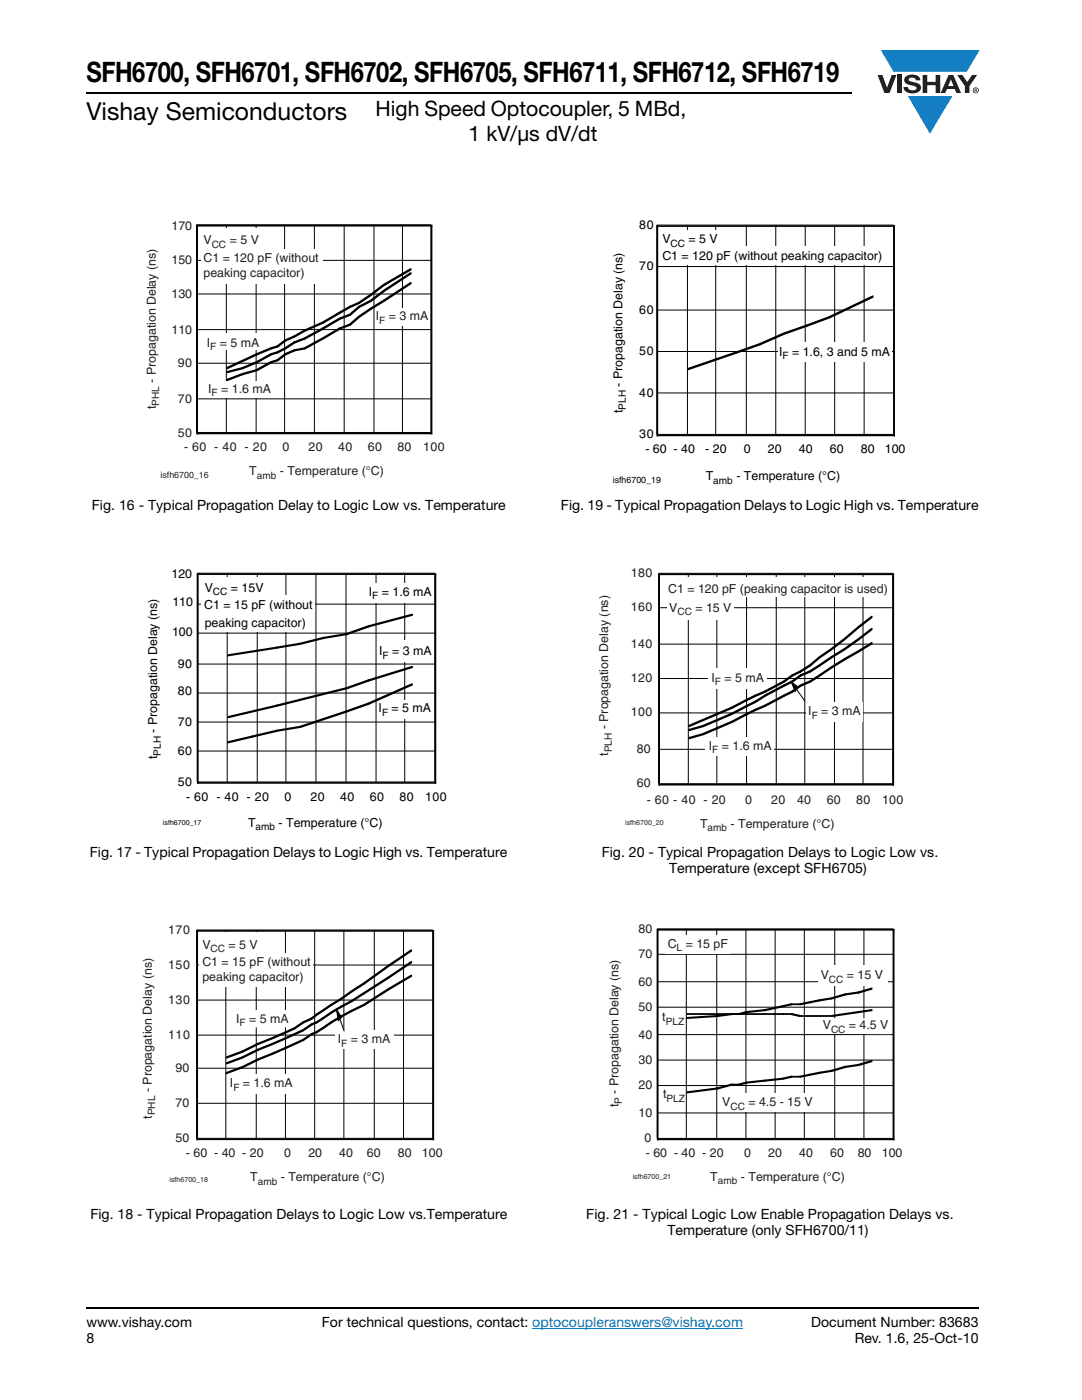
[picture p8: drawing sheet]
<svg xmlns="http://www.w3.org/2000/svg" width="216mm" height="279mm" viewBox="0 0 216 279" stroke-linecap="round" stroke-linejoin="round" font-family="sans-serif">
<g fill="#147fc3">
<path d="M175.8 10h19.7l-2.6 4.3h-1.1h-13.5z"/>
<path d="M181.2 19.2h8.8l-4.4 7.5z"/>
</g>
<g fill="#231f20">
<path d="M175.1 15h1l.9 2.5 .9-2.5h1l-1.4 3.6h-1z"/>
<path d="M179 15h.9v3.6h-.9z"/>
<path d="M180.8 15.3a2.1 2.1 0 0 1 2.7 .3l.1 .4h-.8a.79 .79 0 0 0-.7-.5 .79 .79 0 0 0-.8 .4l.2 .3 1 .2a1.08 1.08 0 0 1 1.3 1 1.08 1.08 0 0 1-1.1 1.2 1.73 1.73 0 0 1-2.4-1.2h.9a.96 .96 0 0 0 .8 .6 .96 .96 0 0 0 .9-.4 1.31 1.31 0 0 0-1.2-.6 1.03 1.03 0 0 1-1.1-.6 1.03 1.03 0 0 1 .2-1.1z"/>
<path d="M184.1 15h.9v1.3h1.7v-1.3h.9v3.6h-.9v-1.6h-1.7v1.6h-.9z"/>
<path d="M191 15h1l1 1.4 1-1.4h1l-1.6 2.2v1.4h-.9v-1.4z"/>
<path d="M189.7 15.9l.6 1.3h-1.1zM189.3 15l-1.6 3.6h.9l.4-.8h1.5l.3 .8h1l-1.6-3.6z"/>
<path d="M194.2 18a.5 .5 0 0 1 1 0 .5 .5 0 0 1-1 0zM194.1 18a.6 .6 0 0 0 1.2 0 .6 .6 0 0 0-1.2 0z"/>
<path d="M194.6 17.8h.2v.2h-.2zM194.5 17.7v.7h.1v-.3l.4 .3-.2-.3 .2-.2-.1-.2z"/>
</g>
<path d="M106.2 265.1h42.1" fill="none" stroke="#007ec4" stroke-width=".2"/>
<path d="M17.3 18.6h152.7M17.3 261h178" fill="none" stroke="#000" stroke-width=".36"/>
<g fill="#fff">
<path d="M29 43.8h60.5v52.3h-60.5z"/>
<path d="M39.2 44.9h46.8v41.4h-46.8z"/>
</g>
<g fill="none" stroke="#000" stroke-width=".2">
<path d="M39.2 52h46.8M39.2 58.7h46.8M39.2 44.9h46.8v41.4h-46.8zM45.2 44.9v41.4M51.1 44.9v41.4M56.8 44.9v41.4M62.7 44.9v41.4M68.7 44.9v41.4M74.6 44.9v41.4M80.3 44.9v41.4M39.2 65.8h46.8M39.2 72.5h46.8"/>
<path d="M39.2 79.6h46.8"/>
</g>
<path d="M39.2 45h47M39.3 44.9v41.8M86.1 44.9v41.8M39.2 86.5h47" fill="none" stroke="#000" stroke-width=".32"/>
<g fill="#000">
<path d="M71.5 61l2.3-1.1h.3v.4l-2.3 1.1h-.3z" fill-rule="evenodd"/>
<path d="M71.5 60.2l2.3-1.5h.3v.4l-2.3 1.5h-.3z" fill-rule="evenodd"/>
<path d="M73.8 61.4l2.6-1.5h.3v.4l-2.6 1.5h-.3z" fill-rule="evenodd"/>
<path d="M73.8 59.9l2.6-2h.3v.4l-2.6 2h-.3z" fill-rule="evenodd"/>
<path d="M73.8 58.7l2.6-2h.3v.4l-2.6 2h-.3z" fill-rule="evenodd"/>
<path d="M76.4 59.9l5.5-3.6h.2v.4l-5.4 3.6h-.3z" fill-rule="evenodd"/>
<path d="M76.4 57.9l5.5-3.6h.2v.4l-5.4 3.6h-.3z" fill-rule="evenodd"/>
<path d="M76.4 56.7l5.5-3.2h.2v.4l-5.4 3.2h-.3z" fill-rule="evenodd"/>
<path d="M45.2 75.6l3.3-1.1v.4l-3.1 1.1h-.2z" fill-rule="evenodd"/>
<path d="M45.2 74.1l3.3-.8v.4l-3.1 .8h-.2z" fill-rule="evenodd"/>
<path d="M48.3 74.5l3.1-.8v.4l-2.9 .8h-.2z" fill-rule="evenodd"/>
<path d="M48.3 73.3l3.1-1.2v.4l-2.9 1.2h-.2z" fill-rule="evenodd"/>
<path d="M45.2 73.3l5.9-2.8h.3v.4l-6 2.8h-.2z" fill-rule="evenodd"/>
<path d="M51.1 73.7l2.8-1.6h.3v.4l-2.8 1.6h-.3z" fill-rule="evenodd"/>
<path d="M51.1 72.1l2.8-1.6h.3v.4l-2.8 1.6h-.3z" fill-rule="evenodd"/>
<path d="M51.1 70.5l3.1-1.2v.4l-2.8 1.2h-.3z" fill-rule="evenodd"/>
<path d="M53.9 72.1l1.6-.4v.4l-1.3 .4h-.3z" fill-rule="evenodd"/>
<path d="M53.9 70.5l1.6-.4v.4l-1.3 .4h-.3z" fill-rule="evenodd"/>
<path d="M53.9 69.3l1.6-.4v.4l-1.3 .4h-.3z" fill-rule="evenodd"/>
<path d="M55.2 71.7l1.6-1.2h.2v.4l-1.5 1.2h-.3z" fill-rule="evenodd"/>
<path d="M55.2 70.1l1.6-.8h.2v.4l-1.5 .8h-.3z" fill-rule="evenodd"/>
<path d="M55.2 68.9l1.6-1.1h.2v.3l-1.5 1.2h-.3z" fill-rule="evenodd"/>
<path d="M56.8 70.5l2.1-.8v.4l-1.9 .8h-.2z" fill-rule="evenodd"/>
<path d="M56.8 69.3l1.8-1.2h.3v.4l-1.9 1.2h-.2z" fill-rule="evenodd"/>
<path d="M56.8 67.8l2.1-.8v.4l-1.9 .7h-.2z" fill-rule="evenodd"/>
<path d="M58.6 69.7l2.3-.4v.4l-2 .4h-.3z" fill-rule="evenodd"/>
<path d="M58.6 68.1l2.3-.7v.4l-2 .7h-.3z" fill-rule="evenodd"/>
<path d="M58.6 67l2.1-1.2h.2v.4l-2 1.2h-.3z" fill-rule="evenodd"/>
<path d="M60.7 69.3l3.6-1.9h.2v.4l-3.6 1.9h-.2z" fill-rule="evenodd"/>
<path d="M60.7 67.4l3.6-2h.2v.4l-3.6 2h-.2z" fill-rule="evenodd"/>
<path d="M60.7 65.8l3.8-1.6v.4l-3.6 1.6h-.2z" fill-rule="evenodd"/>
<path d="M64.3 67.4l3.3-2h.3v.4l-3.4 2h-.2z" fill-rule="evenodd"/>
<path d="M64.3 65.4l3.3-2h.3v.4l-3.4 2h-.2z" fill-rule="evenodd"/>
<path d="M64.3 64.2l3.3-2h.3v.4l-3.4 2h-.2z" fill-rule="evenodd"/>
<path d="M67.6 65.4l2.4-.8v.4l-2.1 .8h-.3z" fill-rule="evenodd"/>
<path d="M67.6 63.4l2.4-.8v.4l-2.1 .8h-.3z" fill-rule="evenodd"/>
<path d="M67.6 62.2l2.1-1.2h.3v.4l-2.1 1.2h-.3z" fill-rule="evenodd"/>
<path d="M69.7 64.6l1.8-1.6h.3v.4l-1.8 1.6h-.3z" fill-rule="evenodd"/>
<path d="M69.7 62.6l1.8-1.6h.3v.4l-1.8 1.6h-.3z" fill-rule="evenodd"/>
<path d="M69.7 61l2.1-.7v.3l-1.8 .8h-.3z" fill-rule="evenodd"/>
<path d="M71.5 63l2.3-1.6h.3v.4l-2.3 1.6h-.3z" fill-rule="evenodd"/>
</g>
<g fill="#fff">
<path d="M39.8 45.6h13.3v4.2h-13.3z"/>
<path d="M40.1 49.8h24.3v6.9h-24.3z"/>
<path d="M40.8 66.5h11.2v3.3h-11.2z"/>
<path d="M41.8 76h11.2v3.4h-11.2z"/>
<path d="M74.9 61.5h10.6v3.5h-10.6z"/>
<path d="M29.3 113.2h60.6v53h-60.6z"/>
<path d="M39.3 114.4h47.5v41.7h-47.5z"/>
</g>
<g fill="none" stroke="#000" stroke-width=".2">
<path d="M39.3 114.4h47.5v41.7h-47.5zM45.3 114.4v41.7M51.3 114.4v41.7M57.1 114.4v41.7M63 114.4v41.7M69 114.4v41.7M75 114.4v41.7M80.8 114.4v41.7M39.3 120.6h47.5M39.3 126.4h47.5M39.3 132.5h47.5M39.3 138.3h47.5"/>
<path d="M39.3 144.1h47.5M39.3 149.9h47.5"/>
</g>
<path d="M39.3 114.6h47.7M39.5 114.4v42M86.9 114.4v42M39.3 156.3h47.7" fill="none" stroke="#000" stroke-width=".32"/>
<g fill="#000">
<path d="M45.3 130.6l10.1-1.5v.3l-9.8 1.6h-.3z" fill-rule="evenodd"/>
<path d="M55.1 129.1l5-.8v.4l-4.7 .7h-.3z" fill-rule="evenodd"/>
<path d="M55.1 140.6l5-1.1v.4l-4.7 1.1h-.3z" fill-rule="evenodd"/>
<path d="M59.8 128.3l4.9-1.2v.4l-4.6 1.2h-.3z" fill-rule="evenodd"/>
<path d="M59.8 139.5l4.9-1.2v.4l-4.6 1.2h-.3z" fill-rule="evenodd"/>
<path d="M64.4 127.1l4.9-.7v.3l-4.6 .8h-.3z" fill-rule="evenodd"/>
<path d="M64.4 138.3l4.9-1.1v.3l-4.6 1.2h-.3z" fill-rule="evenodd"/>
<path d="M69 126.4l4.7-1.6v.4l-4.4 1.5h-.3z" fill-rule="evenodd"/>
<path d="M69 137.2l4.7-1.6v.4l-4.4 1.5h-.3z" fill-rule="evenodd"/>
<path d="M73.4 140.2l4.4-1.9h.2v.4l-4.3 1.9h-.3z" fill-rule="evenodd"/>
<path d="M73.4 124.8l9-2.3v.4l-8.7 2.3h-.3z" fill-rule="evenodd"/>
<path d="M73.4 135.6l9-2.7v.4l-8.7 2.7h-.3z" fill-rule="evenodd"/>
<path d="M77.8 138.3l4.3-1.9h.3v.4l-4.4 1.9h-.2z" fill-rule="evenodd"/>
<path d="M45.3 148l5.2-1.2v.4l-4.9 1.1h-.3z" fill-rule="evenodd"/>
<path d="M45.3 142.9l10.1-2.3v.4l-9.8 2.3h-.3z" fill-rule="evenodd"/>
<path d="M50.2 146.8l5.2-1.2v.4l-4.9 1.2h-.3z" fill-rule="evenodd"/>
<path d="M55.1 145.6l5-.7v.4l-4.7 .7h-.3z" fill-rule="evenodd"/>
<path d="M59.8 144.9l4.9-1.6v.4l-4.6 1.6h-.3z" fill-rule="evenodd"/>
<path d="M64.4 143.3l4.9-1.5v.4l-4.6 1.5h-.3z" fill-rule="evenodd"/>
<path d="M69 141.8l4.7-1.6v.4l-4.4 1.6h-.3z" fill-rule="evenodd"/>
</g>
<g fill="#fff">
<path d="M40.7 115.2h12.3v4h-12.3z"/>
<path d="M40.2 118.8h22.5v7.2h-22.5z"/>
<path d="M74.3 116.3h12v3.9h-12z"/>
<path d="M75.8 127.9h10.1v4.2h-10.1z"/>
<path d="M77.5 139.7h8.2v3.7h-8.2z"/>
<path d="M28.2 184.3h60.8v52.7h-60.8z"/>
<path d="M39.2 185.6h47.1v41.6h-47.1z"/>
</g>
<g fill="none" stroke="#000" stroke-width=".2">
<path d="M39.2 192.6h47.1M39.2 199.6h47.1M39.2 185.6h47.1v41.6h-47.1zM45.1 185.6v41.6M51.1 185.6v41.6M57 185.6v41.6M62.8 185.6v41.6M68.6 185.6v41.6M74.7 185.6v41.6M80.5 185.6v41.6M39.2 206.6h47.1M39.2 213.2h47.1"/>
<path d="M39.2 220.2h47.1"/>
</g>
<path d="M39.2 185.8h47.4M39.4 185.6v42M86.5 185.6v42M39.2 227.4h47.4" fill="none" stroke="#000" stroke-width=".32"/>
<g fill="#000">
<path d="M65.9 200.4l2-1.2h.2v.4l-1.9 1.2h-.3z" fill-rule="evenodd"/>
<path d="M67.9 200.8l2.2-1.2h.2v.4l-2.2 1.1h-.2z" fill-rule="evenodd"/>
<path d="M67.9 199.2l2.2-1.6h.2v.4l-2.2 1.6h-.2z" fill-rule="evenodd"/>
<path d="M70.1 199.6l2.4-1.6h.2v.4l-2.4 1.6h-.2z" fill-rule="evenodd"/>
<path d="M70.1 197.6l2.4-1.5h.2v.4l-2.4 1.5h-.2z" fill-rule="evenodd"/>
<path d="M72.5 200.4l4.9-3.1h.2v.3l-4.9 3.2h-.2z" fill-rule="evenodd"/>
<path d="M72.5 198l4.9-3.1h.2v.4l-4.9 3.1h-.2z" fill-rule="evenodd"/>
<path d="M72.5 196.1l4.9-3.5h.2v.4l-4.9 3.5h-.2z" fill-rule="evenodd"/>
<path d="M77.4 197.3l4.6-2.8h.2v.4l-4.6 2.7h-.2z" fill-rule="evenodd"/>
<path d="M77.4 194.9l4.6-3.1h.2v.4l-4.6 3.1h-.2z" fill-rule="evenodd"/>
<path d="M77.4 192.6l4.6-3.1h.2v.4l-4.6 3.1h-.2z" fill-rule="evenodd"/>
<path d="M45.1 214l3.4-1.2v.4l-3.2 1.2h-.2z" fill-rule="evenodd"/>
<path d="M45.1 212l3.4-1.1v.3l-3.2 1.2h-.2z" fill-rule="evenodd"/>
<path d="M45.1 210.9l3.4-1.2v.4l-3.2 1.1h-.2z" fill-rule="evenodd"/>
<path d="M48.2 212.8l3.2-1.6h.2v.4l-3.1 1.6h-.3z" fill-rule="evenodd"/>
<path d="M48.2 210.9l3.2-1.6h.2v.4l-3.1 1.5h-.3z" fill-rule="evenodd"/>
<path d="M48.2 209.7l3.2-1.6h.2v.4l-3.1 1.6h-.3z" fill-rule="evenodd"/>
<path d="M51.4 211.2l3.1-1.1v.4l-2.9 1.1h-.2z" fill-rule="evenodd"/>
<path d="M51.4 209.3l3.1-1.2v.4l-2.9 1.2h-.2z" fill-rule="evenodd"/>
<path d="M51.4 208.1l3.1-1.1v.4l-2.9 1.1h-.2z" fill-rule="evenodd"/>
<path d="M54.3 210.1l2.9-1.2v.4l-2.7 1.2h-.2z" fill-rule="evenodd"/>
<path d="M54.3 208.1l2.9-1.1v.4l-2.7 1.1h-.2z" fill-rule="evenodd"/>
<path d="M54.3 207l2.9-1.2v.4l-2.7 1.2h-.2z" fill-rule="evenodd"/>
<path d="M57 208.9l1.9-.8v.4l-1.7 .8h-.2z" fill-rule="evenodd"/>
<path d="M57 207l1.9-.8v.4l-1.7 .8h-.2z" fill-rule="evenodd"/>
<path d="M57 205.8l1.9-.8v.4l-1.7 .8h-.2z" fill-rule="evenodd"/>
<path d="M58.7 208.1l1.9-.7v.3l-1.7 .8h-.2z" fill-rule="evenodd"/>
<path d="M58.7 206.2l1.9-.8v.4l-1.7 .8h-.2z" fill-rule="evenodd"/>
<path d="M58.7 205l1.7-1.1h.2v.4l-1.7 1.1h-.2z" fill-rule="evenodd"/>
<path d="M60.4 207.4l1.7-1.2h.2v.4l-1.7 1.1h-.2z" fill-rule="evenodd"/>
<path d="M60.4 205.4l1.7-1.1h.2v.3l-1.7 1.2h-.2z" fill-rule="evenodd"/>
<path d="M60.4 203.9l1.9-.8v.4l-1.7 .7h-.2z" fill-rule="evenodd"/>
<path d="M62.1 206.2l1.2-.4v.4l-1 .4h-.2z" fill-rule="evenodd"/>
<path d="M62.1 204.3l1.2-.4v.4l-1 .3h-.2z" fill-rule="evenodd"/>
<path d="M62.1 203.1l.9-.8h.3v.4l-1 .8h-.2z" fill-rule="evenodd"/>
<path d="M63 205.8l1.2-.8h.3v.4l-1.2 .8h-.3z" fill-rule="evenodd"/>
<path d="M63 203.9l1.2-.8h.3v.4l-1.2 .7h-.3z" fill-rule="evenodd"/>
<path d="M63 202.3l1.2-.8h.3v.4l-1.2 .8h-.3z" fill-rule="evenodd"/>
<path d="M64.2 205l1.7-1.1h.3v.4l-1.7 1.1h-.3z" fill-rule="evenodd"/>
<path d="M64.2 203.1l1.7-1.2h.3v.4l-1.7 1.2h-.3z" fill-rule="evenodd"/>
<path d="M64.2 201.5l1.7-1.1h.3v.4l-1.7 1.1h-.3z" fill-rule="evenodd"/>
<path d="M65.9 203.9l2-1.2h.2v.4l-1.9 1.2h-.3z" fill-rule="evenodd"/>
<path d="M65.9 201.9l2-1.1h.2v.3l-1.9 1.2h-.3z" fill-rule="evenodd"/>
<path d="M67.9 202.7l2.2-1.2h.2v.4l-2.2 1.2h-.2z" fill-rule="evenodd"/>
<path d="M70.1 201.5l2.6-1.1v.4l-2.4 1.1h-.2z" fill-rule="evenodd"/>
</g>
<g fill="#fff">
<path d="M39.7 186h12.2v5.4h-12.2z"/>
<path d="M39.8 190.2h22.7v6.7h-22.7z"/>
<path d="M45.5 214.4h13.2v3.8h-13.2z"/>
<path d="M66.8 205.6h11.7v3.8h-11.7z"/>
</g>
<path d="M46.7 201.6h11.1v3.4h-11.1v.7z" fill-rule="evenodd" fill="#fff"/>
<path d="M67.3 201.8l.8 1.3-.6 .4z" fill="none" stroke="#000" stroke-width=".35"/>
<path d="M67.3 201.8l.8 1.3-.6 .4z" fill="#000"/>
<path d="M67.9 203.5l.8 2.2" fill="none" stroke="#000" stroke-width=".2"/>
<g fill="#fff">
<path d="M122.1 43.5h60.7v53.6h-60.7z"/>
<path d="M131.1 44.9h47.2v41.8h-47.2z"/>
</g>
<path d="M131.1 44.9h47.2v41.8h-47.2zM131.1 53.2h47.2M137.2 44.9v41.8M142.8 44.9v41.8M148.9 44.9v41.8M154.8 44.9v41.8M160.7 44.9v41.8M166.5 44.9v41.8M172.4 44.9v41.8M131.1 61.9h47.2M131.1 70.1h47.2M131.1 78.4h47.2" fill="none" stroke="#000" stroke-width=".2"/>
<path d="M131.1 45.1h47.4M131.2 44.9v42.2M178.4 44.9v42.2M131.1 86.9h47.4" fill="none" stroke="#000" stroke-width=".32"/>
<g fill="#000">
<path d="M165.4 63.1l8.9-4.1v.4l-8.7 4.1h-.2z" fill-rule="evenodd"/>
<path d="M137.2 73.5l9.8-3.4v.5l-9.6 3.3h-.2z" fill-rule="evenodd"/>
<path d="M146.8 70.1l4.9-1.6v.4l-4.7 1.7h-.2z" fill-rule="evenodd"/>
<path d="M151.5 68.5l4.9-2.1v.4l-4.7 2.1h-.2z" fill-rule="evenodd"/>
<path d="M156.2 66.4l4.9-1.6v.4l-4.7 1.6h-.2z" fill-rule="evenodd"/>
<path d="M160.9 64.8l4.7-1.7v.4l-4.5 1.7h-.2z" fill-rule="evenodd"/>
</g>
<g fill="#fff">
<path d="M131.7 49.1h44.2v3.8h-44.2z"/>
<path d="M155.3 68.3h22.7v4h-22.7z"/>
<path d="M131.8 45.9h11.9v3.9h-11.9z"/>
<path d="M119.2 113h61.9v53.4h-61.9z"/>
</g>
<g fill="none" stroke="#000" stroke-width=".2">
<path d="M131.4 114.4h46.7v42h-46.7zM137.3 114.4v42M143 114.4v42M149 114.4v42M154.9 114.4v42M160.6 114.4v42M166.5 114.4v42M172.2 114.4v42M131.4 121.3h46.7M131.4 128.6h46.7M131.4 135.4h46.7M131.4 142.3h46.7"/>
<path d="M131.4 149.5h46.7"/>
</g>
<path d="M131.4 114.6h47M131.5 114.4v42.4M178.2 114.4v42.4M131.4 156.6h47" fill="none" stroke="#000" stroke-width=".32"/>
<g fill="#000">
<path d="M145.9 141.1l3.1-1.7h.2v.5l-3.1 1.6h-.2z" fill-rule="evenodd"/>
<path d="M149 140.7l1.9-.8v.4l-1.7 .8h-.2z" fill-rule="evenodd"/>
<path d="M149 139.4l1.9-.8v.4l-1.7 .9h-.2z" fill-rule="evenodd"/>
<path d="M150.6 139.9l1.9-1.3h.3v.4l-1.9 1.3h-.3z" fill-rule="evenodd"/>
<path d="M150.6 138.6l2.2-.8v.4l-1.9 .8h-.3z" fill-rule="evenodd"/>
<path d="M152.5 140.7l3.8-2.1h.2v.4l-3.7 2.1h-.3z" fill-rule="evenodd"/>
<path d="M152.5 138.6l3.8-2h.2v.4l-3.7 2h-.3z" fill-rule="evenodd"/>
<path d="M152.5 137.8l3.8-2h.2v.4l-3.7 2h-.3z" fill-rule="evenodd"/>
<path d="M156.3 138.6l1.9-.8v.4l-1.6 .8h-.3z" fill-rule="evenodd"/>
<path d="M156.3 136.6l1.9-.8v.4l-1.6 .8h-.3z" fill-rule="evenodd"/>
<path d="M156.3 135.8l1.7-1.2h.2v.4l-1.6 1.2h-.3z" fill-rule="evenodd"/>
<path d="M158 137.8l1.6-1.2h.3v.4l-1.7 1.2h-.2z" fill-rule="evenodd"/>
<path d="M158 135.8l1.6-1.2h.3v.4l-1.7 1.2h-.2z" fill-rule="evenodd"/>
<path d="M158 134.6l1.9-.8v.4l-1.7 .8h-.2z" fill-rule="evenodd"/>
<path d="M159.6 136.6l2.2-.8v.4l-1.9 .8h-.3z" fill-rule="evenodd"/>
<path d="M159.6 134.6l2.2-.8v.4l-1.9 .8h-.3z" fill-rule="evenodd"/>
<path d="M159.6 133.8l1.9-1.2h.3v.4l-1.9 1.2h-.3z" fill-rule="evenodd"/>
<path d="M161.5 135.8l1.9-1.2h.3v.4l-1.9 1.2h-.3z" fill-rule="evenodd"/>
<path d="M161.5 133.8l1.9-1.2h.3v.4l-1.9 1.2h-.3z" fill-rule="evenodd"/>
<path d="M161.5 132.6l1.9-1.6h.3v.4l-1.9 1.6h-.3z" fill-rule="evenodd"/>
<path d="M163.4 134.6l2.4-1.6h.2v.4l-2.3 1.6h-.3z" fill-rule="evenodd"/>
<path d="M163.4 132.6l2.4-1.6h.2v.4l-2.3 1.6h-.3z" fill-rule="evenodd"/>
<path d="M163.4 131l2.4-1.6h.2v.4l-2.3 1.6h-.3z" fill-rule="evenodd"/>
<path d="M165.8 133l2.6-1.6h.2v.4l-2.6 1.6h-.2z" fill-rule="evenodd"/>
<path d="M165.8 131l2.6-1.6h.2v.4l-2.6 1.6h-.2z" fill-rule="evenodd"/>
<path d="M165.8 129.4l2.6-2.1h.2v.4l-2.6 2.1h-.2z" fill-rule="evenodd"/>
<path d="M168.4 131.4l2.9-1.6h.2v.4l-2.9 1.6h-.2z" fill-rule="evenodd"/>
<path d="M168.4 129.4l2.9-2.1h.2v.4l-2.9 2.1h-.2z" fill-rule="evenodd"/>
<path d="M168.4 127.3l2.9-2.4h.2v.4l-2.9 2.4h-.2z" fill-rule="evenodd"/>
<path d="M171.3 129.8l2.6-1.7h.2v.4l-2.6 1.7h-.2z" fill-rule="evenodd"/>
<path d="M171.3 127.3l2.6-2h.2v.4l-2.6 2h-.2z" fill-rule="evenodd"/>
<path d="M171.3 124.9l2.6-2h.2v.4l-2.6 2h-.2z" fill-rule="evenodd"/>
<path d="M137.3 147.1l3.1-.8v.4l-2.8 .8h-.3z" fill-rule="evenodd"/>
<path d="M137.3 145.5l3.1-.8v.4l-2.8 .8h-.3z" fill-rule="evenodd"/>
<path d="M140.2 146.3l3.1-1.2v.4l-2.9 1.2h-.2z" fill-rule="evenodd"/>
<path d="M140.2 144.7l3.1-1.2v.4l-2.9 1.2h-.2z" fill-rule="evenodd"/>
<path d="M137.3 144.7l6-2.4v.4l-5.7 2.4h-.3z" fill-rule="evenodd"/>
<path d="M143 145.1l3.1-1.2v.4l-2.8 1.2h-.3z" fill-rule="evenodd"/>
<path d="M143 143.5l3.1-1.2v.4l-2.8 1.2h-.3z" fill-rule="evenodd"/>
<path d="M143 142.3l3.1-1.2v.4l-2.8 1.2h-.3z" fill-rule="evenodd"/>
<path d="M145.9 143.9l3.1-1.6h.2v.4l-3.1 1.6h-.2z" fill-rule="evenodd"/>
<path d="M145.9 142.3l3.1-1.6h.2v.4l-3.1 1.6h-.2z" fill-rule="evenodd"/>
<path d="M149 142.3l1.9-.8v.4l-1.7 .8h-.2z" fill-rule="evenodd"/>
<path d="M150.6 141.5l2.2-.8v.4l-1.9 .8h-.3z" fill-rule="evenodd"/>
</g>
<g fill="#fff">
<path d="M133.2 118.9h13.3v4.7h-13.3z"/>
<path d="M132.6 115.3h44.7v3.8h-44.7z"/>
<path d="M140.8 147.1h13.6v3.8h-13.6z"/>
<path d="M160.8 140.2h11.3v4h-11.3z"/>
<path d="M141.3 133.4h11.8v4h-11.8z"/>
</g>
<path d="M158.1 136.3l.9 .7-.3 .8z" fill="none" stroke="#000" stroke-width=".35"/>
<path d="M158.1 136.3l.9 .7-.3 .8z" fill="#000"/>
<path d="M158.9 137.6l1.7 2.3" fill="none" stroke="#000" stroke-width=".2"/>
<g fill="#fff">
<path d="M121.3 184h59.5v52.9h-59.5z"/>
<path d="M131.1 185.4h47.1v41.8h-47.1z"/>
</g>
<g fill="none" stroke="#000" stroke-width=".2">
<path d="M131.1 190.5h47.1M131.1 195.9h47.1M136.9 185.4v41.8M143 185.4v41.8M148.8 185.4v41.8M154.7 185.4v41.8M160.5 185.4v41.8M166.6 185.4v41.8M172.4 185.4v41.8M178.2 185.4v41.8h-47.1v-41.8h47.1M131.1 201h47.1M131.1 206.5h47.1"/>
<path d="M131.1 211.6h47.1M131.1 216.6h47.1M131.1 222.1h47.1"/>
</g>
<path d="M131.1 185.6h47.4M131.2 185.4v42.2M178.3 185.4v42.2M131.1 227.4h47.4" fill="none" stroke="#000" stroke-width=".32"/>
<g fill="#000">
<path d="M159.5 200.2l2.2-.4v.4l-1.9 .4h-.3z" fill-rule="evenodd"/>
<path d="M161.5 199.8l2.1-.4v.4l-1.9 .4h-.2z" fill-rule="evenodd"/>
<path d="M163.4 199.4l2.7-.3v.3l-2.5 .4h-.2z" fill-rule="evenodd"/>
<path d="M165.8 199.1l2.9-.8v.4l-2.6 .7h-.3z" fill-rule="evenodd"/>
<path d="M168.5 198.3l2.9-.4v.4l-2.7 .4h-.2z" fill-rule="evenodd"/>
<path d="M171.2 197.9l2.9-.8v.4l-2.7 .8h-.2z" fill-rule="evenodd"/>
<path d="M136.9 217.8l6.4-.8v.4l-6.1 .8h-.3z" fill-rule="evenodd"/>
<path d="M136.9 203l6.4-.4v.4l-6.1 .4h-.3z" fill-rule="evenodd"/>
<path d="M143 217l3.2-.7v.3l-2.9 .8h-.3z" fill-rule="evenodd"/>
<path d="M143 202.6l3.2-.4v.4l-2.9 .4h-.3z" fill-rule="evenodd"/>
<path d="M147.4 216.3l1.7-.4v.4l-1.5 .3h-.2z" fill-rule="evenodd"/>
<path d="M147.4 202.2l1.7-.4v.4l-1.5 .4h-.2z" fill-rule="evenodd"/>
<path d="M148.8 215.9l3.9-.4v.4l-3.6 .4h-.3z" fill-rule="evenodd"/>
<path d="M148.8 201.8l3.9-.4v.4l-3.6 .4h-.3z" fill-rule="evenodd"/>
<path d="M152.5 215.5l3.9-.4v.4l-3.7 .4h-.2z" fill-rule="evenodd"/>
<path d="M152.5 201.4l3.9-.8v.4l-3.7 .8h-.2z" fill-rule="evenodd"/>
<path d="M156.1 215.1l2-.4v.4l-1.7 .4h-.3z" fill-rule="evenodd"/>
<path d="M157.8 202.2l2 .4v.4l-2-.4z" fill-rule="evenodd"/>
<path d="M156.1 200.6l2-.4v.4l-1.7 .4h-.3z" fill-rule="evenodd"/>
<path d="M159.5 214.7l2.2-.4v.4l-1.9 .4h-.3z" fill-rule="evenodd"/>
<path d="M161.5 214.3l2.1-.4v.4l-1.9 .4h-.2z" fill-rule="evenodd"/>
<path d="M163.4 213.9l2.7-.4v.4l-2.5 .4h-.2z" fill-rule="evenodd"/>
<path d="M165.8 213.5l2.9-.8v.4l-2.6 .8h-.3z" fill-rule="evenodd"/>
<path d="M165.8 202.6l2.9-.4v.4l-2.6 .4h-.3z" fill-rule="evenodd"/>
<path d="M168.5 212.7l2.9-.4v.4l-2.7 .4h-.2z" fill-rule="evenodd"/>
<path d="M168.5 202.2l2.9-.4v.4l-2.7 .4h-.2z" fill-rule="evenodd"/>
<path d="M171.2 212.3l2.9-.7v.4l-2.7 .7h-.2z" fill-rule="evenodd"/>
<path d="M171.2 201.8l2.9-.4v.4l-2.7 .4h-.2z" fill-rule="evenodd"/>
</g>
<path d="M136.9 202.4h21.2M145.9 216.4h1.7M157.8 214.9h2M157.8 200.4h2M159.5 202.8h6.6" fill="none" stroke="#000" stroke-width=".35"/>
<g fill="#fff">
<path d="M132.8 186.5h12.8v3.8h-12.8z"/>
<path d="M131.9 201.8h4.6v3.6h-4.6z"/>
<path d="M131.9 216.9h4.6v3.7h-4.6z"/>
<path d="M163.3 192.7h13.9v4.1h-13.9z"/>
<path d="M143.5 218.3h19.4v3.6h-19.4z"/>
</g>
<path d="M163.9 203.2h13.8v3.2l-13.8-.1z" fill-rule="evenodd" fill="#fff"/>
<text font-size="5.6" x="17.3" y="16.4">SFH6700, SFH6701, SFH6702, SFH6705, SFH6711, SFH6712, SFH6719</text>
<text font-size="4.9" x="17.3" y="24">Vishay Semiconductors</text>
<g font-size="4.2">
<text x="74.9" y="23.1">High Speed Optocoupler, 5 MBd,</text>
<text x="93.5" y="28.1">1 kV/μs dV/dt</text>
</g>
<g font-size="2.8">
<text x="18.3" y="101.8">Fig. 16 - Typical Propagation Delay to Logic Low vs. Temperature</text>
<text x="111.9" y="101.8">Fig. 19 - Typical Propagation Delays to Logic High vs. Temperature</text>
<text x="17.9" y="171">Fig. 17 - Typical Propagation Delays to Logic High vs. Temperature</text>
<text x="120.1" y="171">Fig. 20 - Typical Propagation Delays to Logic Low vs.</text>
<text x="133.5" y="174.2">Temperature (except SFH6705)</text>
<text x="18" y="243.4">Fig. 18 - Typical Propagation Delays to Logic Low vs.Temperature</text>
<text x="117" y="243.4">Fig. 21 - Typical Logic Low Enable Propagation Delays vs.</text>
<text x="133.2" y="246.5">Temperature (only SFH6700/11)</text>
<text x="17.3" y="264.9">www.vishay.com</text>
<text x="17.3" y="268.1">8</text>
<text x="64.2" y="264.9">For technical questions, contact: optocoupleranswers@vishay.com</text>
<text x="161.9" y="264.9">Document Number: 83683</text>
<text x="170.5" y="268.1">Rev. 1.6, 25-Oct-10</text>
</g>
<g font-size="2.5" fill="#231f20">
<text x="34.2" y="45.9">170</text>
<text x="34.2" y="52.8">150</text>
<text x="40.6" y="52.2">C1 = 120 pF (without</text>
<text x="40.6" y="48.7">V</text>
<text x="45.8" y="48.7">= 5 V</text>
<text x="34.2" y="59.5">130</text>
<text x="40.6" y="55.2">peaking capacitor)</text>
<text x="75" y="64">I</text>
<text x="77.6" y="64">= 3 mA</text>
<text x="34.2" y="66.6">110</text>
<text x="41.3" y="69.2">I</text>
<text x="43.9" y="69.2">= 5 mA</text>
<text x="31.1" y="76.4" transform="rotate(-90 31.1 76.4)">- Propagation Delay (ns)</text>
<text x="35.5" y="73.3">90</text>
<text x="31.1" y="81.7" transform="rotate(-90 31.1 81.7)">t</text>
<text x="35.5" y="80.4">70</text>
<text x="41.5" y="78.3">I</text>
<text x="44.1" y="78.3">= 1.6 mA</text>
<text x="35.5" y="87.1">50</text>
<text x="36.7" y="90.1">- 60 - 40 - 20</text>
<text x="49.7" y="94.9">T</text>
<text x="55.8" y="94.9">- Temperature (°C)</text>
<text x="56.4" y="90.1">0</text>
<text x="61.6" y="90.1">20</text>
<text x="67.5" y="90.1">40</text>
<text x="73.4" y="90.1">60</text>
<text x="79.3" y="90.1">80</text>
<text x="84.5" y="90.1">100</text>
<text x="125.9" y="115.1">180</text>
<text x="133.3" y="118.3">C1 = 120 pF (peaking capacitor is used)</text>
<text x="125.9" y="122">160</text>
<text x="133.5" y="122.1">V</text>
<text x="138.8" y="122.1">= 15 V</text>
<text x="125.9" y="129.3">140</text>
<text x="125.9" y="136.1">120</text>
<text x="142" y="136">I</text>
<text x="144.6" y="136">= 5 mA</text>
<text x="125.9" y="143">100</text>
<text x="161.3" y="142.8">I</text>
<text x="163.9" y="142.8">= 3 mA</text>
<text x="121.4" y="145.6" transform="rotate(-90 121.4 145.6)">- Propagation Delay (ns)</text>
<text x="141.4" y="149.7">I</text>
<text x="144" y="149.7">= 1.6 mA</text>
<text x="121.4" y="150.9" transform="rotate(-90 121.4 150.9)">t</text>
<text x="127.1" y="150.2">80</text>
<text x="127.1" y="157.1">60</text>
<text x="129.1" y="160.5">- 60 - 40 - 20</text>
<text x="148.7" y="160.5">0</text>
<text x="153.9" y="160.5">20</text>
<text x="159" y="160.5">40</text>
<text x="165" y="160.5">60</text>
<text x="170.9" y="160.5">80</text>
<text x="176" y="160.5">100</text>
<text x="139.7" y="165.2">T</text>
<text x="145.8" y="165.2">- Temperature (°C)</text>
<text x="33.6" y="186.4">170</text>
<text x="40.4" y="189.3">V</text>
<text x="45.6" y="189.3">= 5 V</text>
<text x="127.4" y="191.2">70</text>
<text x="127.4" y="186.2">80</text>
<text x="133.2" y="189.2">C</text>
<text x="136.8" y="189.2">= 15 pF</text>
<text x="33.6" y="193.4">150</text>
<text x="40.4" y="192.8">C1 = 15 pF (without</text>
<text x="40.4" y="195.8">peaking capacitor)</text>
<text x="127.4" y="196.7">60</text>
<text x="163.8" y="195.4">V</text>
<text x="169" y="195.4">= 15 V</text>
<text x="33.6" y="200.4">130</text>
<text x="127.4" y="201.8">50</text>
<text x="132.2" y="203.8">t</text>
<text x="33.6" y="207.4">110</text>
<text x="47.1" y="204.1">I</text>
<text x="49.7" y="204.1">= 5 mA</text>
<text x="67.4" y="208.2">I</text>
<text x="70" y="208.2">= 3 mA</text>
<text x="127.4" y="207.3">40</text>
<text x="164.2" y="205.4">V</text>
<text x="169.4" y="205.4">= 4.5 V</text>
<text x="35" y="214">90</text>
<text x="127.4" y="212.3">30</text>
<text x="30.3" y="218" transform="rotate(-90 30.3 218)">- Propagation Delay (ns)</text>
<text x="35" y="221">70</text>
<text x="45.9" y="217">I</text>
<text x="48.5" y="217">= 1.6 mA</text>
<text x="123.4" y="221" transform="rotate(-90 123.4 221)">t</text>
<text x="123.4" y="218.3" transform="rotate(-90 123.4 218.3)">- Propagation Delay (ns)</text>
<text x="127.4" y="217.4">20</text>
<text x="132.3" y="219.2">t</text>
<text x="144.1" y="220.7">V</text>
<text x="149.3" y="220.8">= 4.5 - 15 V</text>
<text x="30.3" y="223.3" transform="rotate(-90 30.3 223.3)">t</text>
<text x="35" y="228">50</text>
<text x="127.4" y="222.9">10</text>
<text x="128.6" y="228">0</text>
<text x="37.1" y="230.8">- 60 - 40 - 20</text>
<text x="56.7" y="230.8">0</text>
<text x="61.5" y="230.8">20</text>
<text x="67.7" y="230.8">40</text>
<text x="73.2" y="230.8">60</text>
<text x="79.4" y="230.8">80</text>
<text x="84.2" y="230.8">100</text>
<text x="128.9" y="231">- 60 - 40 - 20</text>
<text x="148.5" y="231">0</text>
<text x="153.3" y="231">20</text>
<text x="159.5" y="231">40</text>
<text x="165.7" y="231">60</text>
<text x="171.2" y="231">80</text>
<text x="176" y="231">100</text>
<text x="49.9" y="235.7">T</text>
<text x="56" y="235.7">- Temperature (°C)</text>
<text x="141.7" y="235.6">T</text>
<text x="147.8" y="235.6">- Temperature (°C)</text>
</g>
<g font-size="2.5">
<text x="127.5" y="45.6">80</text>
<text x="127.5" y="53.9">70</text>
<text x="132.2" y="51.9">C1 = 120 pF (without peaking capacitor)</text>
<text x="132.2" y="48.5">V</text>
<text x="137.4" y="48.5">= 5 V</text>
<text x="127.5" y="62.6">60</text>
<text x="127.5" y="70.9">50</text>
<text x="155.5" y="71">I</text>
<text x="158.1" y="71">= 1.6, 3 and 5 mA</text>
<text x="124.2" y="77.1" transform="rotate(-90 124.2 77.1)">- Propagation Delay (ns)</text>
<text x="124.2" y="82.4" transform="rotate(-90 124.2 82.4)">t</text>
<text x="127.5" y="79.1">40</text>
<text x="127.5" y="87.4">30</text>
<text x="128.8" y="90.4">- 60 - 40</text>
<text x="140.7" y="90.4">- 20</text>
<text x="140.8" y="95.9">T</text>
<text x="146.9" y="95.9">- Temperature (°C)</text>
<text x="148.4" y="90.4">0</text>
<text x="153.2" y="90.4">20</text>
<text x="159.4" y="90.4">40</text>
<text x="165.6" y="90.4">60</text>
<text x="171.8" y="90.4">80</text>
<text x="176.6" y="90.4">100</text>
<text x="34.2" y="115.4">120</text>
<text x="40.9" y="118.1">V</text>
<text x="46.1" y="118.1">= 15V</text>
<text x="73.6" y="118.9">I</text>
<text x="76.2" y="118.9">= 1.6 mA</text>
<text x="34.4" y="121">110</text>
<text x="40.8" y="121.6">C1 = 15 pF (without</text>
<text x="40.9" y="125.1">peaking capacitor)</text>
<text x="34.3" y="126.8">100</text>
<text x="75.6" y="130.8">I</text>
<text x="78.2" y="130.8">= 3 mA</text>
<text x="35.5" y="133.3">90</text>
<text x="35.5" y="138.7">80</text>
<text x="75.5" y="142.2">I</text>
<text x="78.1" y="142.2">= 5 mA</text>
<text x="31.4" y="146.2" transform="rotate(-90 31.4 146.2)">- Propagation Delay (ns)</text>
<text x="35.5" y="144.9">70</text>
<text x="31.4" y="151.5" transform="rotate(-90 31.4 151.5)">t</text>
<text x="35.5" y="150.6">60</text>
<text x="35.5" y="156.8">50</text>
<text x="37.1" y="159.8">- 60 - 40 - 20</text>
<text x="56.8" y="159.8">0</text>
<text x="62" y="159.8">20</text>
<text x="67.9" y="159.8">40</text>
<text x="73.8" y="159.8">60</text>
<text x="79.7" y="159.8">80</text>
<text x="84.9" y="159.8">100</text>
<text x="49.5" y="165">T</text>
<text x="55.6" y="165">- Temperature (°C)</text>
</g>
<g font-size="2" fill="#231f20">
<text x="42.2" y="49.4">CC</text>
<text x="75.7" y="64.7">F</text>
<text x="41.9" y="69.9">F</text>
<text x="31.8" y="81" transform="rotate(-90 31.8 81)">PHL</text>
<text x="42.2" y="79">F</text>
<text x="51.2" y="95.6">amb</text>
<text x="135.2" y="122.8">CC</text>
<text x="142.7" y="136.7">F</text>
<text x="162" y="143.5">F</text>
<text x="122.1" y="150.2" transform="rotate(-90 122.1 150.2)">PLH</text>
<text x="142.1" y="150.4">F</text>
<text x="141.2" y="165.9">amb</text>
<text x="42" y="190">CC</text>
<text x="135" y="189.9">L</text>
<text x="165.4" y="196.1">CC</text>
<text x="47.8" y="204.8">F</text>
<text x="68.1" y="208.9">F</text>
<text x="132.8" y="204.5">PLZ</text>
<text x="165.8" y="206.1">CC</text>
<text x="46.6" y="217.7">F</text>
<text x="124.1" y="220.3" transform="rotate(-90 124.1 220.3)">P</text>
<text x="133" y="219.9">PLZ</text>
<text x="145.8" y="221.5">CC</text>
<text x="31" y="222.6" transform="rotate(-90 31 222.6)">PHL</text>
<text x="51.4" y="236.4">amb</text>
<text x="143.2" y="236.3">amb</text>
</g>
<g font-size="2">
<text x="133.8" y="49.3">CC</text>
<text x="156.1" y="71.7">F</text>
<text x="124.9" y="81.7" transform="rotate(-90 124.9 81.7)">PLH</text>
<text x="142.3" y="96.6">amb</text>
<text x="42.5" y="118.8">CC</text>
<text x="74.3" y="119.6">F</text>
<text x="76.3" y="131.5">F</text>
<text x="76.2" y="142.9">F</text>
<text x="32.1" y="150.8" transform="rotate(-90 32.1 150.8)">PLH</text>
<text x="51" y="165.7">amb</text>
</g>
<text font-size="1.8" fill="#231f20" x="32" y="95.3">isfh6700_16</text>
<text font-size="1.8" x="122.3" y="96.4">isfh6700_19</text>
<text font-size="1.4" x="32.5" y="164.6">isfh6700_17</text>
<g font-size="1.4" fill="#231f20">
<text x="124.8" y="164.5">isfh6700_20</text>
<text x="33.8" y="235.9">isfh6700_18</text>
<text x="126.2" y="235.3">isfh6700_21</text>
</g>
</svg>
